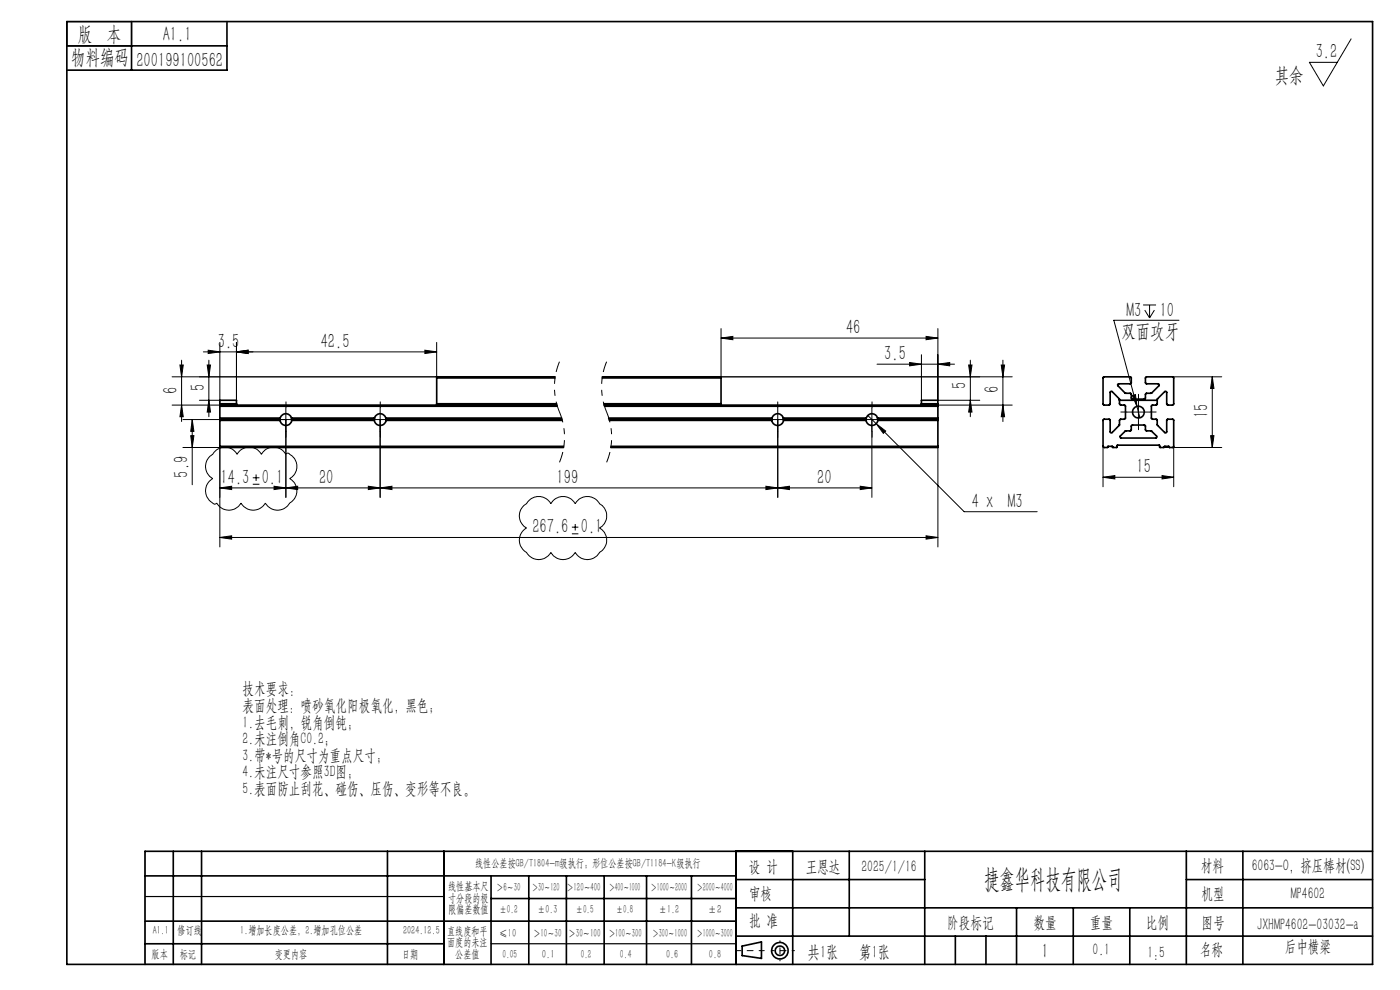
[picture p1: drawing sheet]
<svg xmlns="http://www.w3.org/2000/svg" width="297mm" height="210mm" viewBox="0 0 297 210" stroke-linecap="round" stroke-linejoin="round" font-family="sans-serif">
<g fill="none" stroke="#000" stroke-width=".21">
<path d="M286.6 8.2l-5.9 10-2.9-5h5.9M38.2 77.4h.7l-.4 2.5zM38.5 76.4v13M44 77.4h.7l-.4 2.5zM44.2 74.3l2.4 .3-2.4 .4zM44.3 76.4v12M46.6 72.6v12.3h-4.3M50.2 74.6l2.4-.3v.7zM50.2 72.6v12.3M90.1 74.3l2.5 .3-2.5 .4zM92.6 74.6h-49.5M92.6 72.6v7.3h-56.1"/>
<path d="M153 71.7l2.5-.3v.7zM153 69.7v10.2h61.7M153 71.7h46M186.1 77.2h16.4M193 76.9l2.5 .3-2.5 .4zM195.5 75.2v9.7M196.5 71.4l2.5 .3-2.5 .4zM199 77.2l2.5-.3v.7zM199 69.7v15.2h8.9M205.5 77.4h.7l-.4 2.5zM205.8 76.4v12M212.4 77.4h.7l-.3 2.5z"/>
<path d="M212.8 76.4v13M242.5 64.7h2.8M242.9 65.8l1 1.6M243.9 64.7v2.7M244.9 65.8l-1 1.6M248.7 79.9h10.5M250.1 67.9h-13.8l4.9 18.3M257.2 79.9v15M257.2 79.9l.3 2.5h-.7zM36.5 85.9h10.1M38.5 85.9l.4 2.5h-.7zM38.8 94.9h7.8v21.1"/>
<path d="M38.8 89h24.3M40.5 92.4h.6l-.3 2.5zM40.8 89v13.8M40.8 89l.3 2.5h-.6zM44.3 84.9l.4 2.5h-.7zM44.5 96.8l.4-.3a3.3 3.3 0 0 1 3.7-1.5 3.1 3.1 0 0 1 1.7 1.4 2.94 2.94 0 0 1 5.2 0 2.94 2.94 0 0 1 5.1 0 .61 .61 0 0 1 1.1 .1 2.93 2.93 0 0 1-.2 5 2.97 2.97 0 0 1 0 5.2 2.94 2.94 0 0 1-5.2 0 2.97 2.97 0 0 1-5.2 0 2.94 2.94 0 0 1-5.1 0l-.1 .1a.65 .65 0 0 1-1-.2 2.96 2.96 0 0 1 .2-5.1 2.97 2.97 0 0 1-.6-4.7zM60.6 86.5v19M78.1 89h5M80.6 86.5v19M162.5 89h5M165 86.5v19M182.5 89h5"/>
<path d="M184.1 88.1l1.8 1.8M185 86.5v19M185.9 89.9l2 1.5-.5 .5zM185.9 89.9l18.6 18.6h15.5M199 94.9v21.1M199 85.9h15.7M205.8 84.9l.4 2.5h-.7zM212.8 85.9l.3 2.5h-.7zM234 94.7v8.5M239 87.4h5M240.2 83.9l.7-.2 .3 2.5zM241.2 86.2l.6 2.4"/>
<path d="M241.5 84.9v5M246.9 94.9h12.3M249 94.7v8.5M256.8 92.4h.7l-.3 2.5zM46.6 103.5l2.5-.4v.7zM46.6 103.5h138.4M46.6 114l2.5-.3v.7zM46.6 114h152.4M53.6 102.7h1.4M53.6 101.3h1.4M54.3 100.6v1.4M58.1 103.1l2.5 .4-2.5 .3z"/>
<path d="M60.6 103.5l2.5-.4v.7zM78.1 103.1l2.5 .4-2.5 .3zM80.6 103.5l2.5-.4v.7zM111.1 107.3l.4-.3a3.3 3.3 0 0 1 3.6-1.6 3.1 3.1 0 0 1 1.8 1.4 2.94 2.94 0 0 1 5.1 0 2.94 2.94 0 0 1 5.2 0 2.94 2.94 0 0 1 0 5.2 2.97 2.97 0 0 1 0 5.2 2.94 2.94 0 0 1-5.2 0 2.94 2.94 0 0 1-5.1 0 2.97 2.97 0 0 1-5.2 0 2.97 2.97 0 0 1 0-5.2 2.97 2.97 0 0 1-.6-4.7zM121.3 113.2h1.4M121.3 111.8h1.4M122 111.2v1.3M162.5 103.1l2.5 .4-2.5 .3zM165 103.5l2.5-.4v.7zM182.5 103.1l2.5 .4-2.5 .3zM196.5 113.7l2.5 .3-2.5 .4zM234 101.2l2.5-.3v.7z"/>
<path d="M234 101.2h15M246.5 100.9l2.5 .3-2.5 .4z"/>
</g>
<path d="M118.7 76.7a13.9 13.9 0 0 0 0 10.7M128.7 76.7a13.9 13.9 0 0 0 0 10.7M118.7 87.4a13.9 13.9 0 0 1 0 10.7M128.7 87.4a13.9 13.9 0 0 1 0 10.7" fill="none" stroke="#000" stroke-width=".21" stroke-dasharray="6.3 1.3 1.3 1.3 1.3 1.3" stroke-dashoffset="4" stroke-linecap="butt"/>
<g fill="none" stroke="#000" stroke-width=".35">
<path d="M14.2 4.6h277v200h-277zM14.2 9.7h34M27.9 4.6v10.3M48.2 4.6v10.3h-34M117.8 79.9h-25.2v.3M127.8 79.9h25.2v.3M46.6 88.9v.3M46.6 94.7v.2h73M46.6 85.6v.3M46.6 88.7v.2M46.6 85.9v.3M46.6 85.6h3.6"/>
<path d="M46.6 85.9h71.5M46.6 89.2h12.8M46.6 88.9h12.8M46.6 94.7h73M46.6 85.6v-.7h3.6v.7M46.6 88.7h12.8M46.6 86.2h71.6M46.6 86.2v2.5M46.6 89.2v5.5M50.2 85.6v.3M59.4 88.9v.3M59.4 89.2a1.24 1.24 0 0 0 1.2 1.1 1.24 1.24 0 0 0 1.3-1.1"/>
<path d="M59.4 88.7v.2M59.4 88.7a1.24 1.24 0 0 1 1.2-.9 1.24 1.24 0 0 1 1.2 .9M61.8 88.7l.1 .2M61.8 88.7h17.6M61.9 89.2h17.5M61.9 88.9v.3M61.9 88.9h17.5M79.4 88.9v.3M79.4 89.2a1.24 1.24 0 0 0 1.2 1.1 1.24 1.24 0 0 0 1.3-1.1M79.4 88.7v.2M79.4 88.7a1.24 1.24 0 0 1 1.2-.9 1.24 1.24 0 0 1 1.2 .9M81.8 88.7l.1 .2"/>
<path d="M81.8 88.7h37.3M81.9 88.9v.3M81.9 89.2h37.4M81.9 88.9h37.3M92.6 85.6v.3M92.6 85.6h25.5M92.6 80.2h25.1M92.6 80.2v5.4M127.7 80.2h25.3M128.1 85.6h24.9M128.1 85.9h70.9M128.2 86.2h70.8"/>
<path d="M129.1 88.7h34.7M129.2 88.9h34.5M129.3 89.2h34.4M129.6 94.7h69.4M153 85.6v.3M153 80.2v5.4M163.7 88.9v.3M163.7 89.2a1.26 1.26 0 0 0 1.3 1.1 1.26 1.26 0 0 0 1.2-1.1M163.8 88.7l-.1 .2M163.8 88.7a1.26 1.26 0 0 1 1.2-1 1.26 1.26 0 0 1 1.2 1M166.2 88.7v.2M166.2 88.7h17.6"/>
<path d="M166.2 88.9v.3M166.2 89.2h17.5M166.2 88.9h17.5M183.7 88.9v.3M183.7 89.2a1.26 1.26 0 0 0 1.3 1.1 1.26 1.26 0 0 0 1.2-1.1M183.8 88.7l-.1 .2M183.8 88.7a1.24 1.24 0 0 1 1.2-.9 1.24 1.24 0 0 1 1.2 .9M186.2 88.7v.2M186.2 88.7h12.8M186.2 88.9v.3M186.2 89.2h12.8M186.2 88.9h12.8"/>
<path d="M195.5 85.6v.3M195.5 85.6h3.5M195.5 85.6v-.7h3.5v.7M199 88.9v.3M199 94.7v.2h-69.4M199 85.6v.3M199 88.7v.2M199 85.9v.3M199 86.2v2.5M199 89.2v5.5M234 80l5.9-.1 .1 .2-.1 1.3h-2.6a.24 .24 0 0 0-.2 .2 .24 .24 0 0 0 .1 .2l1.5 1.6h1.2l.1 .2v.8l.2 .3h2.7l.1-.2 .1-1 1.2-.1 1.6-1.7-.2-.3-2.6-.1v-1.3l5.7-.1 .2 .2-.1 5.8h-1.1l-.3-.1v-2.6l-.3-.2-1.7 1.6-.1 1.3h-1l-.1 .2v2.7l.2 .1h.9l.1 .2v1.1l1.6 1.5a.24 .24 0 0 0 .3 .1 .24 .24 0 0 0 .1-.2v-2.5l.1-.2h1.2l.2 .2v5.6l-.2 .2h-.7l-.1-.2h-.9l-.2 .2h-.8l-.1-.5h-9l-.1 .5h-.8l-.1-.2h-1l-.1 .2h-.8v-5.9h1.4v2.6a.24 .24 0 0 0 .2 .2 .24 .24 0 0 0 .2-.1l1.6-1.5v-1.1l1.2-.3 .1-2.7-.2-.2h-1l-.1-1.3-1.7-1.6-.3 .2-.1 2.7h-1.3zM237.5 84.9h8"/>
<path d="M238.7 91.4h1.2l.1-.1v-.9l.2-.2h2.6l.2 .1 .1 1 1.2 .1 1.1 1.3-.1 .2h-7.6v-.4zM30.8 195.4h125.4M30.8 185.8h125.4M36.8 180.6v24M42.8 180.6v24M82.2 180.6v24M94.2 180.6v24M104.2 185.8v18.8M104.2 190.6h52M112.2 185.8v18.8M120.2 185.8v18.8M128.2 185.8v18.8"/>
<path d="M137.2 185.8v18.8M146.7 185.8v18.8M156.2 180.6v24M156.2 186.6h40M156.2 198.6h135M156.2 192.6h135M168.2 180.6v24M180.2 180.6v18M196.2 180.6v24M202.7 198.6v6M209.2 198.6v6M215.7 192.6v12"/>
<path d="M227.7 192.6v12M239.7 192.6v12M251.7 186.6h39.5M251.7 180.6v24M263.7 180.6v24M291.2 180.6h-260.4v24M30.8 200.2h63.4M157.4 200.7l4.1-.9v3.5l-4.1-.6z"/>
<circle cx="241.5" cy="87.4" r="1.26"/>
<circle cx="165.5" cy="201.7" r="1.74"/>
<circle cx="165.5" cy="201.7" r="1"/>
</g>
<path d="M59.2 89.4a1.51 1.51 0 0 1 1.4-1.9 1.51 1.51 0 0 1 1.6 1.7 1.51 1.51 0 0 1-1.9 1.3M79.2 89.4a1.51 1.51 0 0 1 1.4-1.9 1.51 1.51 0 0 1 1.6 1.7 1.51 1.51 0 0 1-1.9 1.3M163.5 89.4a1.51 1.51 0 0 1 1.3-1.9 1.51 1.51 0 0 1 1.7 1.6 1.51 1.51 0 0 1-1.9 1.4M183.5 89.4a1.51 1.51 0 0 1 1.4-1.9 1.51 1.51 0 0 1 1.6 1.7 1.51 1.51 0 0 1-1.9 1.3" fill="none" stroke="#fff" stroke-width=".21"/>
<g fill="none" stroke="#000" stroke-width=".21" stroke-dasharray="15.2 1.3 1.3 1.3">
<path d="M58.2 89h-1.3M60.7 86.5v-1.3M60.7 91.5v1.2M63.2 89h1.2M78.2 89h-1.3M80.7 86.5v-1.3M80.7 91.5v1.2M83.2 89h1.2M162.5 89h-1.3M165 86.5v-1.3M165 91.5v1.2M167.5 89h1.2"/>
<path d="M182.5 89h-1.3M185 86.5v-1.3M185 91.5v1.2M187.5 89h1.2M239 87.4h-1.2M241.5 84.9v-1.3M241.5 89.9v1.2M244 87.4h1.3"/>
</g>
<path d="M162.1 201.7h-6" fill="none" stroke="#000" stroke-width=".21" stroke-dasharray="15.2 1.3 1.3 1.3" stroke-dashoffset="14.1"/>
<path d="M168.5 201.7h-4.8" fill="none" stroke="#000" stroke-width=".21" stroke-dasharray="15.2 1.3 1.3 1.3" stroke-dashoffset="14.7"/>
<path d="M165.5 199.6v4.2" fill="none" stroke="#000" stroke-width=".21" stroke-dasharray="15.2 1.3 1.3 1.3" stroke-dashoffset="15"/>
<path d="M14.2 4.6h13.7v5.1h-13.7zM30.8 190.2h63.4M30.8 204.6h63.4M104.2 200.2h52" fill="none" stroke="#000" stroke-width=".25"/>
<g fill="#000">
<path d="M212.4 77.4h.7l-.3 2.5zM212.8 85.9l.3 2.5h-.7z"/>
<path d="M38.5 85.9l.4 2.5h-.7zM38.2 77.4h.7l-.4 2.5z"/>
<path d="M40.8 89l.3 2.5h-.6zM40.5 92.4h.6l-.3 2.5z"/>
<path d="M44.3 84.9l.4 2.5h-.7zM44 77.4h.7l-.4 2.5zM205.8 84.9l.4 2.5h-.7zM205.5 77.4h.7l-.4 2.5zM256.8 92.4h.7l-.3 2.5zM257.2 79.9l.3 2.5h-.7z"/>
<path d="M46.6 114l2.5-.3v.7zM196.5 113.7l2.5 .3-2.5 .4zM50.2 74.6l2.4-.3v.7zM90.1 74.3l2.5 .3-2.5 .4zM153 71.7l2.5-.3v.7zM196.5 71.4l2.5 .3-2.5 .4zM193 76.9l2.5 .3-2.5 .4zM199 77.2l2.5-.3v.7zM185.9 89.9l1.5 2 .5-.5zM240.2 83.9l1 2.3-.3-2.5z"/>
<path d="M58.1 103.1l2.5 .4-2.5 .3zM46.6 103.5l2.5-.4v.7zM50.2 74.6l2.4-.3v.7zM44.2 74.3l2.4 .3-2.4 .4z"/>
<path d="M60.6 103.5l2.5-.4v.7zM78.1 103.1l2.5 .4-2.5 .3z"/>
<path d="M165 103.5l2.5-.4v.7zM182.5 103.1l2.5 .4-2.5 .3z"/>
<path d="M162.5 103.1l2.5 .4-2.5 .3zM80.6 103.5l2.5-.4v.7z"/>
<path d="M234 101.2l2.5-.3v.7zM246.5 100.9l2.5 .3-2.5 .4z"/>
</g>
<text font-size="5.6" x="208.8" y="188.3">捷鑫华科技有限公司</text>
<g font-size="4.4">
<text x="16.5" y="8.6">版 本</text>
<text x="34.5" y="8.6">A1.1</text>
<text x="15.1" y="13.7">物料编码</text>
<text x="28.9" y="14.2">200199100562</text>
<text x="270.5" y="17.3">其余</text>
<text x="279.1" y="12.3">3.2</text>
<text x="179.5" y="70.8">46</text>
<text x="237.9" y="71.6">双面攻牙</text>
<text x="239" y="67.3">M3</text>
<text x="246" y="67.3">10</text>
<text x="46.2" y="73.7">3.5</text>
<text x="68" y="73.7">42.5</text>
<text x="187.6" y="76.4">3.5</text>
<text x="37.7" y="83.6" transform="rotate(-90 37.7 83.6)">6</text>
<text x="43.4" y="83" transform="rotate(-90 43.4 83)">5</text>
<text x="205" y="82.6" transform="rotate(-90 205 82.6)">5</text>
<text x="211.9" y="83.4" transform="rotate(-90 211.9 83.4)">6</text>
<text x="256.3" y="88.7" transform="rotate(-90 256.3 88.7)">15</text>
<text x="39.9" y="101.3" transform="rotate(-90 39.9 101.3)">5.9</text>
<text x="241.1" y="100.4">15</text>
<text x="46.8" y="102.6">14.3</text>
<text x="55.5" y="102.6">0.1</text>
<text x="67.7" y="102.6">20</text>
<text x="118.1" y="102.6">199</text>
<text x="173.4" y="102.6">20</text>
<text x="206.1" y="107.7">4 x M3</text>
<text x="112.9" y="113.1">267.6</text>
<text x="123.2" y="113.1">0.1</text>
<text x="221" y="203.2">1</text>
</g>
<g font-size="3.8">
<text x="171.3" y="203.2">共1张</text>
<text x="182.3" y="203.2">第1张</text>
</g>
<g font-size="3.5">
<text x="51.4" y="147.3">技术要求：</text>
<text x="51.4" y="150.8">表面处理：喷砂氧化阳极氧化，黑色；</text>
<text x="51.4" y="154.3">1.去毛刺，锐角倒钝；</text>
<text x="51.4" y="157.9">2.未注倒角C0.2；</text>
<text x="51.4" y="161.4">3.带*号的尺寸为重点尺寸；</text>
<text x="51.4" y="164.9">4.未注尺寸参照3D图；</text>
<text x="51.4" y="168.5">5.表面防止刮花、碰伤、压伤、变形等不良。</text>
<text x="158.9" y="184.9">设 计</text>
<text x="170.9" y="184.9">王恩达</text>
<text x="182.7" y="184.9">2025/1/16</text>
<text x="254.7" y="184.7">材料</text>
<text x="265.5" y="184.7">6063-O，挤压棒材(SS)</text>
<text x="158.9" y="190.8">审核</text>
<text x="254.9" y="190.7">机型</text>
<text x="273.8" y="190.8">MP4602</text>
<text x="158.9" y="196.5">批 准</text>
<text x="200.9" y="196.9">阶段标记</text>
<text x="219.3" y="196.9">数量</text>
<text x="231.2" y="196.9">重量</text>
<text x="243.1" y="196.9">比例</text>
<text x="254.9" y="196.9">图号</text>
<text x="266.7" y="197.3">JXHMP4602-03032-a</text>
<text x="231.8" y="202.5">0.1</text>
<text x="243.4" y="203.2">1:5</text>
<text x="254.5" y="202.5">名称</text>
<text x="272.5" y="201.8">后中横梁</text>
</g>
<g font-size="2.5">
<text x="100.8" y="184">线性公差按GB/T1804-m级执行；形位公差按GB/T1184-K级执行</text>
<text x="95.1" y="188.8">线性基本尺</text>
<text x="95.1" y="191.3">寸分段的极</text>
<text x="105.3" y="189.1">＞6～30</text>
<text x="112.9" y="189.1">＞30～120</text>
<text x="120.2" y="188.9">＞120～400</text>
<text x="129.2" y="188.9">＞400～1000</text>
<text x="138.1" y="189.1">＞1000～2000</text>
<text x="147.8" y="189.1">＞2000～4000</text>
<text x="95.1" y="193.8">限偏差数值</text>
<text x="105.9" y="193.8">±0.2</text>
<text x="114.1" y="193.8">±0.3</text>
<text x="122.2" y="193.8">±0.5</text>
<text x="130.7" y="193.8">±0.8</text>
<text x="139.8" y="193.8">±1.2</text>
<text x="150.2" y="193.8">±2</text>
<text x="32.2" y="203.2">版本</text>
<text x="32.4" y="198.2">A1.1</text>
<text x="37.7" y="198.2">修订线</text>
<text x="38.1" y="203.2">标记</text>
<text x="51" y="198.2">1.增加长度公差，2.增加孔位公差</text>
<text x="58.3" y="203.2">变更内容</text>
<text x="85.3" y="203.2">日期</text>
<text x="85.5" y="198.2">2024.12.5</text>
<text x="94.8" y="198.3">直线度和平</text>
<text x="94.8" y="200.7">面度的未注</text>
<text x="96.6" y="203.2">公差值</text>
<text x="105.9" y="198.7">≤10</text>
<text x="106.6" y="203.2">0.05</text>
<text x="113.2" y="198.7">＞10～30</text>
<text x="115" y="203.2">0.1</text>
<text x="120.6" y="198.7">＞30～100</text>
<text x="123.2" y="203.2">0.2</text>
<text x="129.1" y="198.7">＞100～300</text>
<text x="131.5" y="203.2">0.4</text>
<text x="138.4" y="198.7">＞300～1000</text>
<text x="141.3" y="203.2">0.6</text>
<text x="147.8" y="198.7">＞1000～3000</text>
<text x="150.4" y="203.2">0.8</text>
</g>
</svg>
